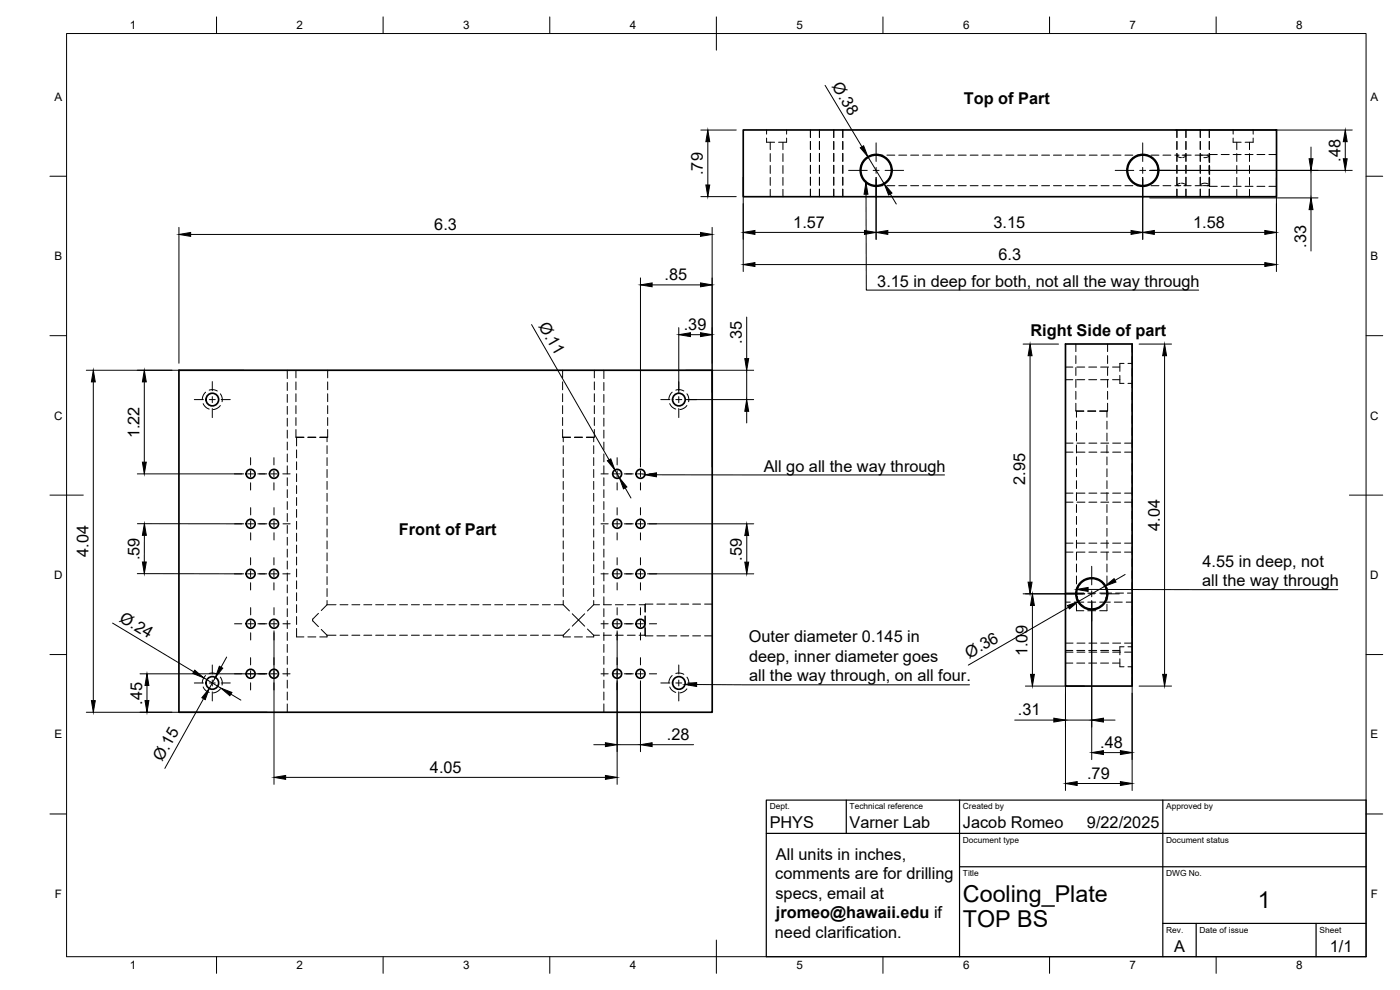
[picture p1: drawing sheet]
<svg xmlns="http://www.w3.org/2000/svg" width="420mm" height="297mm" viewBox="0 0 420 297" stroke-linecap="round" stroke-linejoin="round" font-family="sans-serif">
<!-- layer: Visible -->
<g fill="none" stroke="#000" stroke-width=".51">
<path d="M223.1 39h160v20h-160zM53.7 111.1h160v102.6h-160zM319.8 103.2h20v102.7h-20zM323.1 177.9v.5M323.2 179.1a4.6 4.6 0 0 1 4.4-5.5 4.6 4.6 0 0 1 4.5 5.5M323.2 179.1l.1 .4zM323.3 179.5a4.6 4.6 0 0 0 4.3 3.2 4.6 4.6 0 0 0 4.4-3.2M332.1 179.1l-.1 .4zM332.2 177.9v.5"/>
<circle cx="262.9" cy="51.1" r="4.8"/>
<circle cx="262.9" cy="51.1" r="4.6"/>
<circle cx="343" cy="51.1" r="4.8"/>
<circle cx="343" cy="51.1" r="4.6"/>
<circle cx="63.7" cy="119.9" r="1.89"/>
<circle cx="203.7" cy="119.9" r="1.89"/>
<circle cx="75.2" cy="142.2" r="1.34"/>
<circle cx="75.2" cy="157.2" r="1.34"/>
<circle cx="82.2" cy="142.2" r="1.34"/>
<circle cx="82.2" cy="157.2" r="1.34"/>
<circle cx="185.2" cy="142.2" r="1.34"/>
<circle cx="185.2" cy="157.2" r="1.34"/>
<circle cx="192.2" cy="157.2" r="1.34"/>
<circle cx="192.2" cy="142.2" r="1.34"/>
<circle cx="75.2" cy="172.2" r="1.34"/>
<circle cx="82.2" cy="172.2" r="1.34"/>
<circle cx="185.2" cy="172.2" r="1.34"/>
<circle cx="192.2" cy="172.2" r="1.34"/>
<circle cx="327.6" cy="178.2" r="4.8"/>
<circle cx="75.2" cy="187.2" r="1.34"/>
<circle cx="82.2" cy="187.2" r="1.34"/>
<circle cx="185.2" cy="187.2" r="1.34"/>
<circle cx="192.2" cy="187.2" r="1.34"/>
<circle cx="63.7" cy="204.9" r="1.89"/>
<circle cx="75.2" cy="202.2" r="1.34"/>
<circle cx="82.2" cy="202.2" r="1.34"/>
<circle cx="185.2" cy="202.2" r="1.34"/>
<circle cx="192.2" cy="202.2" r="1.34"/>
<circle cx="203.7" cy="204.9" r="1.89"/>
</g>
<!-- layer: Hidden -->
<g fill="none" stroke="#000" stroke-width=".3">
<path d="M230.1 39v1.2M236.1 39v1.2M243.2 39v2.3M245.9 39v2.3M250.2 39v2.3M252.9 39v2.3M353.2 39v2.3M355.9 39v2.3M360.2 39v2.3M362.9 39v2.3M370.1 39v1.2M376.1 39v1.2"/>
<path d="M230.1 41.4v1.3h2.4M231.2 42.7v2.2M231.2 46.1v2.4M231.2 49.7v2.3M231.2 53.2v2.4M231.2 56.8v2.2M235 42.7v2.2M235 46.1v2.4M235 49.7v2.3M235 53.2v2.4M235 56.8v2.2M236.1 41.4v1.3h-2.4"/>
<path d="M243.2 42.4v2.4M243.2 46v2.4M243.2 49.6v2.4M243.2 53.2v2.4M243.2 56.8v2.2M245.9 42.4v2.4M245.9 46v2.4M245.9 49.6v2.4M245.9 53.2v2.4M245.9 56.8v2.2M250.2 42.4v2.4M250.2 46v2.4"/>
<path d="M250.2 49.6v2.4M250.2 53.2v2.4M250.2 56.8v2.2M252.9 42.4v2.4M252.9 46v2.4M252.9 49.6v2.4M252.9 53.2v2.4M252.9 56.8v2.2M263.2 46.6h.1M263.2 55.7h1.8M263.2 46.6h1.8M266.2 46.6h2.3"/>
<path d="M266.2 55.7h2.3M269.7 46.6h2.4M269.7 55.7h2.4M273.3 46.6h2.4M273.3 55.7h2.4M276.9 46.6h2.4M276.9 55.7h2.4M280.5 46.6h2.3M280.5 55.7h2.3M284 46.6h2.4M284 55.7h2.4M287.6 46.6h2.4"/>
<path d="M287.6 55.7h2.4M291.2 46.6h2.3M291.2 55.7h2.3M294.7 46.6h2.4M294.7 55.7h2.4M298.3 46.6h2.4M298.3 55.7h2.4M301.9 46.6h2.4M301.9 55.7h2.4M305.5 46.6h2.3M305.5 55.7h2.3M309 46.6h2.4"/>
<path d="M309 55.7h2.4M312.6 46.6h2.4M312.6 55.7h2.4M316.2 46.6h2.4M316.2 55.7h2.4M319.7 46.6h2.4M319.7 55.7h2.4M323.3 46.6h2.4M323.3 55.7h2.4M326.9 46.6h2.4M326.9 55.7h2.4M330.5 46.6h2.3"/>
<path d="M330.5 55.7h2.3M334 46.6h2.4M334 55.7h2.4M337.6 46.6h2.4M337.6 55.7h2.4M341.2 46.6h3M341.2 55.7h3M345.4 46.6h2.4M345.4 55.7h2.4M349 46.6h2.4M349 55.7h2.4M352.6 46.6h1.3"/>
<path d="M352.6 55.7h1.3M353.2 42.4v2.4M353.2 46v2.4M353.2 49.6v2.4M353.2 53.2v2.4M353.2 56.8v2.2M353.6 46.6l-.4 .1 .2 .2 1.2 .4M354.2 55l-1 .6 1.2 .1M354.6 55l1.3 .5-.3 .2M354.8 46.6l1.1 .1-1 .6M355.3 46.6h2.2M355.3 55.7h2.2"/>
<path d="M355.9 42.4v2.4M355.9 46v2.4M355.9 49.6v2.4M355.9 53.2v2.4M355.9 56.8v2.2M358.7 46.6h2.2M358.7 55.7h2.2M360.2 42.4v2.4M360.2 46v2.4M360.2 49.6v2.4M360.2 53.2v2.4M360.2 56.8v2.2"/>
<path d="M362.3 46.6h.6M362.3 55.7h.6M362.5 46.6h-2l-.3 .2M362.6 55.2l-1.2-.2-1.1 .4M362.9 46.7l-.6 .5-1 .1M362.9 55.6l-1.8 .1M362.9 55.5v.1M362.9 46.6v2.2M362.9 49.9v2.4M362.9 53.5v2.2M362.9 55.7l.1 .2M362.9 42.4v2.4"/>
<path d="M362.9 46v2.4M362.9 49.6v2.4M362.9 53.2v2.4M362.9 56.8v2.2M363 46.4v2.4M363 49.9v2.4M363 53.5v2.4M363 46.4l-.1 .2M363 46.4h2.3M363 55.9h2.3M366.5 46.4h2.4M366.5 55.9h2.4"/>
<path d="M370.1 41.4v1.3h2.4M370.1 46.4h2.4M370.1 55.9h2.4M371.2 42.7v2.2M371.2 46.1v2.4M371.2 49.7v2.3M371.2 53.2v2.4M371.2 56.8v2.2M373.7 46.4h2.3M373.7 55.9h2.3M375 42.7v2.2M375 46.1v2.4"/>
<path d="M375 49.7v2.3M375 53.2v2.4M375 56.8v2.2M376.1 41.4v1.3h-2.4M377.2 46.4h2.4M377.2 55.9h2.4M380.8 46.4h2.3M380.8 55.9h2.3M61.7 117.7l-.6 .8-.4 1.4M62.8 117.1l1.2-.2 1.2 .4M66.1 118.2l.6 1.2-.1 1.1M86.2 111.1v2.5"/>
<path d="M86.2 114.8v2.4M86.2 118.3v2.4M88.8 111.1v2.3M88.8 114.6v2.4M88.8 118.1v2.4M98.3 111.1v2.3M98.3 114.6v2.4M98.3 118.1v2.4M168.8 111.1v2.3M168.8 114.6v2.4M168.8 118.1v2.4M178.4 111.1v2.3"/>
<path d="M178.4 114.6v2.4M178.4 118.1v2.4M181.2 111.1v2.5M181.2 114.8v2.4M181.2 118.3v2.4M201.7 117.7l-.8 1.2-.2 1M202.8 117.1l1.2-.2 1.2 .4M206.2 118.2l.5 1.2v1.1M319.8 110.1h2.2M319.8 113.9h2.2M322.9 103.2v2.3M322.9 106.7v2.4"/>
<path d="M322.9 110.3v2.4M322.9 113.8v2.4M322.9 117.4v2.4M323.2 110.1h2.3M323.2 113.9h2.3M326.7 110.1h2.4M326.7 113.9h2.4M330.3 110.1h2.4M330.3 113.9h2.4M332.4 103.2v2.3M332.4 106.7v2.4M332.4 110.3v2.4"/>
<path d="M332.4 113.8v2.4M332.4 117.4v2.4M333.9 110.1h2.2M333.9 113.9h2.2M336.1 112.6v2.4h1.2M337.3 109h-1.2v2.4M338.5 109h1.3M338.5 115h1.3M339.8 103.2v2.5M339.8 106.9v2.4M339.8 110.5v2.3M339.8 114.1v2.3"/>
<path d="M339.8 117.6v2.4M61 121.1l.7 1 1.1 .6M66.1 121.7l-.8 .7-1.3 .5M86.2 121.9v2.4M86.2 125.5v2.4M86.2 129.1v2.4M86.2 132.6v2.4M86.2 136.2v2.4M86.2 139.8v2.4M88.8 131.2h2.4M88.8 131.2l.2 .1M88.8 121.7v2.4"/>
<path d="M88.8 125.3v2.4M88.8 128.9v2.3M89 131.3h2.2M89 131.3v2.5M89 135v2.4M89 138.6v2.3M92.4 131.3h2.4M92.4 131.2h2.4M96 131.3h2.1M96 131.2h2.3M98.1 131.3v1.3M98.1 133.7v2.4"/>
<path d="M98.1 137.3v2.4M98.3 131.2l-.2 .1M98.3 121.7v2.4M98.3 125.3v2.4M98.3 128.9v2.3M168.8 131.2h2.4M168.8 131.2l.2 .1M168.8 121.7v2.4M168.8 125.3v2.4M168.8 128.9v2.3M169 131.3h2.2M169 131.3v1.3"/>
<path d="M169 133.7v2.4M169 137.3v2.4M172.4 131.3h2.4M172.4 131.2h2.4M176 131.3h2.2M176 131.2h2.4M178.2 131.3v1.3M178.2 133.7v2.4M178.2 137.3v2.4M178.4 131.2l-.2 .1M178.4 121.7v2.4M178.4 125.3v2.4"/>
<path d="M178.4 128.9v2.3M181.2 121.9v2.4M181.2 125.5v2.4M181.2 129.1v2.4M181.2 132.6v2.4M181.2 136.2v2.4M181.2 139.8v2.4M201 121.1l.7 1 1.1 .6M206.1 121.7l-.7 .7-1.4 .5M319.8 133h2.2M319.8 135.7h2.2M322.9 123.3h2.4"/>
<path d="M322.9 123.3l.2 .1M322.9 121v2.3M323.1 123.4h2.2M323.1 123.4v1.8M323.1 126.4v2.3M323.1 129.9v2.4M323.1 133.5v2.4M323.1 137.1v2.4M323.2 133h2.4M323.2 135.7h2.4M326.5 123.4h2.3M326.5 123.3h2.3"/>
<path d="M326.8 133h2.4M326.8 135.7h2.4M330 123.4h2.2M330 123.3h2.4M330.4 133h2.3M330.4 135.7h2.3M332.2 123.4v1.8M332.2 126.4v2.3M332.2 129.9v2.4M332.2 133.5v2.4M332.2 137.1v2.4M332.4 123.3l-.2 .1"/>
<path d="M332.4 121v2.3M333.9 133h2.4M333.9 135.7h2.4M337.5 133h2.3M337.5 135.7h2.3M339.8 121.2v2.4M339.8 124.8v2.4M339.8 128.3v2.4M339.8 131.9v2.4M339.8 135.5v2.4M339.8 139.1v2.3M86.2 143.3v2.4"/>
<path d="M86.2 146.9v2.4M86.2 150.5v2.4M86.2 154.1v2.3M86.2 157.6v2.4M89 142.1v2.4M89 145.7v2.4M89 149.3v2.4M89 152.9v2.3M89 156.4v2.4M89 160v2.4M98.1 140.9v2.4M98.1 144.4v2.4"/>
<path d="M98.1 148v2.4M98.1 151.6v2.4M98.1 155.2v2.4M98.1 158.7v2.4M169 140.9v2.4M169 144.4v2.4M169 148v2.4M169 151.6v2.4M169 155.2v2.4M169 158.7v2.4M178.2 140.9v2.4M178.2 144.4v2.4"/>
<path d="M178.2 148v2.4M178.2 151.6v2.4M178.2 155.2v2.4M178.2 158.7v2.4M181.2 143.3v2.4M181.2 146.9v2.4M181.2 150.5v2.4M181.2 154.1v2.3M181.2 157.6v2.4M319.8 150.7h2.2M319.8 148h2.2M323.1 140.7v2.3"/>
<path d="M323.1 144.2v2.4M323.1 147.8v2.4M323.1 151.4v2.4M323.1 154.9v2.4M323.1 158.5v2.4M323.2 150.7h2.4M323.2 148h2.4M326.8 150.7h2.4M326.8 148h2.4M330.4 150.7h2.3M330.4 148h2.3M332.2 140.7v2.3"/>
<path d="M332.2 144.2v2.4M332.2 147.8v2.4M332.2 151.4v2.4M332.2 154.9v2.4M332.2 158.5v2.4M333.9 150.7h2.4M333.9 148h2.4M337.5 150.7h2.3M337.5 148h2.3M339.8 142.6v2.4M339.8 146.2v2.4M339.8 149.8v2.4"/>
<path d="M339.8 153.3v2.4M339.8 156.9v2.4M86.2 161.2v2.4M86.2 164.8v2.4M86.2 168.3v2.4M86.2 171.9v2.4M86.2 175.5v2.4M86.2 179.1v2.3M89 163.6v2.4M89 167.1v2.4M89 170.7v2.4M89 174.3v2.4"/>
<path d="M89 177.8v2.4M98.1 162.3v2.4M98.1 165.9v2.4M98.1 169.4v2.4M98.1 173v2.4M98.1 176.6v2.4M169 162.3v2.4M169 165.9v2.4M169 169.4v2.4M169 173v2.4M169 176.6v2.4M178.2 162.3v2.4"/>
<path d="M178.2 165.9v2.4M178.2 169.4v2.4M178.2 173v2.4M178.2 176.6v2.4M181.2 161.2v2.4M181.2 164.8v2.4M181.2 168.3v2.4M181.2 171.9v2.4M181.2 175.5v2.4M181.2 179.1v2.3M319.8 178h5.5M319.8 163h2.2"/>
<path d="M319.8 165.7h2.2M323.1 162.1v2.4M323.1 165.7v2.3M323.1 169.2v2.4M323.1 172.8v2.4M323.1 176.4v3.7M323.2 163h2.4M323.2 165.7h2.4M326.5 178h2.3M326.8 163h2.4M326.8 165.7h2.4M330 178h3.6"/>
<path d="M330.4 163h2.3M330.4 165.7h2.3M332.2 162.1v2.4M332.2 165.7v2.3M332.2 169.2v2.4M332.2 172.8v2.4M332.2 176.4v3.7M333.9 163h2.4M333.9 165.7h2.4M334.8 178h2.4M337.5 163h2.3M337.5 165.7h2.3"/>
<path d="M338.4 178h1.4M339.8 160.5v2.4M339.8 164.1v2.3M339.8 167.6v2.4M339.8 171.2v2.4M339.8 174.8v2.4M339.8 178.4v2.3M86.2 182.6v2.4M86.2 186.2v2.4M86.2 189.8v2.4M86.2 193.3v2.4M86.2 196.9v2.4"/>
<path d="M89 188.6v2.5h2.2M89 181.4v2.4M89 185v2.4M92.4 191.1h2.4M95.6 184l-1.8 1.8v.5l1.8 1.7M96.4 188.9l1.7 1.7M98.1 190.6v.5h-2.1M98.1 181.4l-1.7 1.8M98.1 180.2v1.2M98.1 181.4h2.7M98.1 190.6h2.7M102 181.4h2.4"/>
<path d="M102 190.6h2.4M105.6 181.4h2.4M105.6 190.6h2.4M109.2 181.4h2.4M109.2 190.6h2.4M112.8 181.4h2.3M112.8 190.6h2.3M116.3 181.4h2.4M116.3 190.6h2.4M119.9 181.4h2.4M119.9 190.6h2.4M123.5 181.4h2.4"/>
<path d="M123.5 190.6h2.4M127 181.4h2.4M127 190.6h2.4M130.6 181.4h2.4M130.6 190.6h2.4M134.2 181.4h2.4M134.2 190.6h2.4M137.8 181.4h2.3M137.8 190.6h2.3M141.3 181.4h2.4M141.3 190.6h2.4M144.9 181.4h2.4"/>
<path d="M144.9 190.6h2.4M148.5 181.4h2.4M148.5 190.6h2.4M152 181.4h2.4M152 190.6h2.4M155.6 181.4h2.4M155.6 190.6h2.4M159.2 181.4h2.4M159.2 190.6h2.4M162.8 181.4h2.3M162.8 190.6h2.3M166.3 181.4h2.7"/>
<path d="M166.3 190.6h2.7M169 181.4l1.9 1.9M169 190.6v.5h2.2M169 180.2v1.2M170.9 188.7l-1.9 1.9M171.7 184.2l1.9 1.8M172.4 191.1h2.4M173.6 186l1.9 1.9M173.6 186l-1.9 1.9M175.5 184.2l-1.9 1.8M176.3 188.7l1.9 1.9M178.2 181.4l-1.9 1.9"/>
<path d="M178.2 190.6v.5h-2.2M178.2 180.2v1.2M178.2 181.4h1.7M178.2 190.6h1.7M181.1 181.4h2.4M181.1 190.6h2.4M181.2 182.6v2.4M181.2 186.2v2.4M181.2 189.8v2.4M181.2 193.3v2.4M181.2 196.9v2.4M184.7 181.4h2.3"/>
<path d="M184.7 190.6h2.3M188.3 181.4h2.3M188.3 190.6h2.3M191.8 181.4h1.7M191.8 190.6h1.7M193.5 181.4v2.2M193.5 184.8v2.2M193.5 187.4v3.2M193.5 190.6l.2 .2M193.7 181.3v2.3M193.7 184.8v2.4M193.7 188.4v2.4"/>
<path d="M193.7 181.3l-.2 .1M193.7 181.3h2.3M193.7 190.8h2.3M197.1 181.3h2.4M197.1 190.8h2.4M200.7 181.3h2.4M200.7 190.8h2.4M204.3 181.3h2.4M204.3 190.8h2.4M207.9 181.3h2.3M207.9 190.8h2.3M211.5 181.3h2.2"/>
<path d="M211.5 190.8h2.2M319.8 180.7h1.4M319.8 195.2h2.2M319.8 199h2.2M319.8 193h2.2M319.8 195.7h2.2M322.4 180.7h2.9M323.1 181.3v1.9h2.2M323.2 195.2h2.3M323.2 199h2.3M323.2 193h2.4M323.2 195.7h2.4"/>
<path d="M326.5 183.2h2.3M326.5 180.7h2.3M326.7 195.2h2.4M326.7 199h2.4M326.8 193h2.4M326.8 195.7h2.4M330 180.7h3.2M330.3 195.2h2.4M330.3 199h2.4M330.4 193h2.3M330.4 195.7h2.3M332.2 181.3v1.9h-2.2"/>
<path d="M333.9 195.2h2.2M333.9 199h2.2M333.9 193h2.4M333.9 195.7h2.4M334.4 180.7h2.4M336.1 197.7v2.4h1.2M337.3 194.1h-1.2v2.4M337.5 193h2.3M337.5 195.7h2.3M338 180.7h1.8M338.5 194.1h1.3M339.8 181.9v2.4"/>
<path d="M339.8 185.5v2.4M339.8 189.1v2.4M339.8 192.6v2.4M339.8 196.2v2.4M339.8 199.8v2.4M61 206.1l.7 1 1.1 .7M61.7 202.7l-.6 .8-.4 1.4M62.8 202.1l1.2-.2 1.2 .4M66.1 203.2l.6 1.2-.1 1.2M66.1 206.7l-.8 .7-1.3 .5M86.2 200.5v2.4M86.2 204.1v2.3"/>
<path d="M86.2 207.6v2.4M86.2 211.2v2.5M181.2 200.5v2.4M181.2 204.1v2.3M181.2 207.6v2.4M181.2 211.2v2.5M201 206.1l.7 1 1.1 .7M201.7 202.7l-.6 .8-.4 1.4M202.8 202.1l1.2-.2 1.2 .4M206.1 206.7l-.7 .7-1.4 .5M206.2 203.2l.5 1.2v1.2M338.5 200.1h1.3"/>
<path d="M339.8 203.4v2.5"/>
</g>
<!-- layer: BORDER -->
<g fill="none" stroke="#000" stroke-width=".3">
<path d="M20 10.1h390v276.9h-390zM65 5.1v5M115 5.1v5M165 5.1v5M215 5.1v10M265 5.1v5M315 5.1v5M365 5.1v5M15 52.9h5M410 52.9h5M15 100.7h5M410 100.7h5"/>
<path d="M15 148.6h10M405 148.6h10M15 196.4h5M410 196.4h5M15 244.2h5M410 244.2h5M65 287v5M115 287v5M165 287v5M215 282.1v9.9M265 287v5M315 287v5"/>
<path d="M365 287v5"/>
</g>
<!-- layer: TITLEBLOCK -->
<path d="M230 240.1h180v46.9h-180zM230 250h180M254 240.1v9.9M288 240.1v46.9M349 240.1v46.9M288 260.1h122M349 277.1h61M359 277.1v9.9M395 277.1v9.9" fill="none" stroke="#000" stroke-width=".36"/>
<!-- layer: Smart Centers -->
<g fill="none" stroke="#000" stroke-width=".3">
<path d="M254.7 51.1h5.6M262 51.1h1.8M262.9 42.9v5.6M262.9 50.2v1.8M262.9 53.8v5.6M265.6 51.1h5.6M334.7 51.1h5.6M342.1 51.1h1.7M342.9 42.9v5.6M342.9 50.2v1.8M342.9 53.8v5.6M345.6 51.1h5.6"/>
<path d="M58.3 119.9h2.7M62.8 119.9h1.8M63.7 114.5v2.7M63.7 119v1.8M66.4 119.9h2.7M198.3 119.9h2.7M202.8 119.9h1.8M203.7 114.5v2.7M203.7 119v1.8M206.4 119.9h2.7M63.7 122.6v2.7M75.2 137.3v2.2"/>
<path d="M82.2 137.3v2.2M185.2 137.3v2.2M192.2 137.3v2.2M203.7 122.6v2.7M70.4 142.2h2.1M70.4 157.2h2.2M74.3 142.2h1.8M74.3 157.2h1.8M75.2 141.3v1.8M75.2 144.9v2.1M75.2 152.3v2.2M75.2 156.3v1.8"/>
<path d="M75.2 159.9v2.1M77.4 142.2h2.7M77.4 157.2h2.7M81.3 142.2h1.8M81.3 157.2h1.8M82.2 141.3v1.8M82.2 144.9v2.1M82.2 152.3v2.2M82.2 156.3v1.8M82.2 159.9v2.1M84.9 142.2h2.2M84.9 157.2h2.2"/>
<path d="M180.4 157.2h2.1M180.4 142.2h2.1M184.3 157.2h1.8M184.3 142.2h1.8M185.2 141.3v1.8M185.2 144.9v2.1M185.2 152.3v2.2M185.2 156.3v1.8M185.2 159.9v2.1M187.3 157.2h2.8M187.3 142.2h2.8M191.3 157.2h1.8"/>
<path d="M191.3 142.2h1.8M192.2 141.3v1.8M192.2 144.9v2.1M192.2 152.3v2.2M192.2 156.3v1.8M192.2 159.9v2.1M194.9 157.2h2.2M194.9 142.2h2.2M70.4 172.2h2.1M74.3 172.2h1.8M75.2 167.3v2.2M75.2 171.3v1.8"/>
<path d="M75.2 174.8v2.2M77.4 172.2h2.7M81.3 172.2h1.8M82.2 167.3v2.2M82.2 171.3v1.8M82.2 174.8v2.2M84.9 172.2h2.2M180.4 172.2h2.1M184.3 172.2h1.8M185.2 167.3v2.2M185.2 171.3v1.8M185.2 174.8v2.2"/>
<path d="M187.3 172.2h2.8M191.3 172.2h1.8M192.2 167.3v2.2M192.2 171.3v1.8M192.2 174.8v2.2M194.9 172.2h2.2M319.4 178.2h5.6M326.7 178.2h1.8M327.6 169.9v5.6M327.6 177.3v1.8M330.3 178.2h5.6M63.7 199.5v2.7"/>
<path d="M70.4 187.2h2.2M74.3 187.2h1.8M75.2 197.3v2.2M75.2 182.3v2.2M75.2 186.3v1.8M75.2 189.9v2.1M77.4 187.2h2.7M81.3 187.2h1.8M82.2 197.3v2.2M82.2 182.3v2.2M82.2 186.3v1.8M82.2 189.9v2.1"/>
<path d="M84.9 187.2h2.2M180.4 187.2h2.1M184.3 187.2h1.8M185.2 182.3v2.2M185.2 186.3v1.8M185.2 189.9v2.1M185.2 197.3v2.2M187.3 187.2h2.8M191.3 187.2h1.8M192.2 182.3v2.2M192.2 186.3v1.8M192.2 189.9v2.1"/>
<path d="M192.2 197.3v2.2M194.9 187.2h2.2M203.7 199.5v2.7M327.6 180.8v5.6M58.3 204.9h2.7M62.8 204.9h1.8M63.7 204v1.8M63.7 207.6v2.7M66.4 204.9h2.7M70.4 202.2h2.1M74.3 202.2h1.8M75.2 201.3v1.8"/>
<path d="M75.2 204.9v2.1M77.4 202.2h2.7M81.3 202.2h1.8M82.2 201.3v1.8M82.2 204.9v2.1M84.9 202.2h2.2M180.4 202.2h2.1M184.3 202.2h1.8M185.2 201.3v1.8M185.2 204.9v2.1M187.3 202.2h2.8M191.3 202.2h1.8"/>
<path d="M192.2 201.3v1.8M192.2 204.9v2.1M194.9 202.2h2.2M198.3 204.9h2.7M202.8 204.9h1.8M203.7 204v1.8M203.7 207.6v2.7M206.4 204.9h2.7"/>
</g>
<!-- layer: FD_Dimensions -->
<g fill="none" stroke="#000" stroke-width=".3">
<path d="M210.3 39h10.7M247.6 25.6l11.1 18.4M352.7 39h53.1M210.3 59h10.7M212.4 42.5v13M223.1 53.2v28.3M260.5 47l4.9 8.2M262.9 53.2v18.6M267.2 58.2l1.8 3M342.9 53.2v18.6M345 51.1h60.8M345 59.4h50.5"/>
<path d="M383.1 53.2v28.3M393.4 44.1v3.5M393.4 51.1v8.3M403.7 42.5v5.1M53.7 68.2v40.8M57.2 70.3h153M213.7 68.2v71.9M226.6 69.7h32.8M226.6 79.4h153M266.4 69.7h73M346.4 69.7h33.2M393.4 62.9v12.4"/>
<path d="M159.5 97.4l23.3 40.6M192.2 83.4v56.7M195.7 85.5h14.5M203.7 98.3v19.5M224.1 95.1v12.5M25.9 111.1h47.2M28 114.6v95.6M43.3 114.6v24.1M205.8 111.1h20.4M205.8 119.9h20.4M207.2 100.4h3M224.1 111.1v8.8"/>
<path d="M307 103.2h10.7M309.1 106.7v68M341.9 103.2h9.7M349.5 106.7v95.6M224.1 123.4v3.5M41.2 142.2h31.9M41.2 157.1l31.9 .1M184.5 141l1.4 2.3M187.6 146.4l1.8 3M194.3 157.2h31.9M41.2 172.1l31.9 .1M43.3 160.6v8"/>
<path d="M194.3 172.2h31.9M224.1 160.7v8M307 178.2h18.5M323.2 179.1l.7 1.6 1.2 1.3M331.6 175.9l-7.9 4.6M337.7 172.4l-3.1 1.7M33.8 187l24.3 14.6M68 197.1l-1.7 3.1M82.2 189.3v46M185.2 189.3v46M309.8 181.7v20.6M319.8 180.1v57.1"/>
<path d="M320.7 182.2l-30.1 17.4M327.6 180.3v47.6M339.8 180.1v57.1M25.9 213.7h54.2M42 202.2h38.1M44.1 205.7v4.5M61.1 209.6l-11.6 21M61.2 203.4l5.1 3.1M64.6 203.2l-1.8 3.4M69.3 208.3l3 1.8M192.2 204.3v21.2M304.5 216.1h11.8"/>
<path d="M307.7 205.9h17.8M319.8 216.1h7.8M331.2 216.1h3.4M341.9 205.9h9.7M85.7 233.2h96M178.2 223.4h3.5M185.2 223.4h7M195.7 223.4h12.5M323.3 235.1h13M331.2 225.8h5.1"/>
</g>
<g fill="#000" stroke="#000" stroke-width=".3">
<path d="M212.4 39l.6 3.5h-1.2zM211.8 55.5h1.2l-.6 3.5zM258.2 44.4l1-.7 1.3 3.3zM265.4 55.2l2.3 2.7-1 .6zM392.9 47.6h1.1l-.6 3.5zM403.1 47.6h1.2l-.6 3.5zM403.7 39l.6 3.5h-1.2zM53.7 70.3l3.5-.5v1.1zM210.2 69.8l3.5 .5-3.5 .6zM223.1 79.4l3.5-.6v1.2zM223.1 69.7l3.5-.5v1.1zM259.4 69.2l3.5 .5-3.5 .6z"/>
<path d="M262.9 69.7l3.5-.5v1.1zM339.4 69.2l3.5 .5-3.5 .6zM342.9 69.7l3.5-.5v1.1zM379.6 78.8l3.5 .6-3.5 .6zM379.6 69.2l3.5 .5-3.5 .6zM393.4 59.4l.6 3.5h-1.1zM192.2 85.5l3.5-.6v1.1zM203.7 100.4l3.5-.6v1.2zM210.2 84.9l3.5 .6-3.5 .5zM210.2 99.8l3.5 .6-3.5 .6zM28 111.1l.6 3.5h-1.2zM43.3 111.1l.6 3.5h-1.2z"/>
<path d="M223.5 107.6h1.2l-.6 3.5zM309.1 103.2l.6 3.5h-1.2zM349.5 103.2l.6 3.5h-1.2zM42.7 138.7h1.2l-.6 3.5zM182.3 138.2l1-.5 1.2 3.3zM224.1 119.9l.6 3.5h-1.2zM185.9 143.3l2.2 2.8-1 .6zM43.3 157.1l.6 3.5h-1.2zM42.7 168.6h1.2l-.6 3.5zM224.1 157.2l.6 3.5h-1.2zM223.5 168.7h1.2l-.6 3.5zM308.5 174.7h1.2l-.6 3.5z"/>
<path d="M331.6 175.9l2.7-2.3 .6 1zM65.8 199.9l1 .6-2.2 2.7zM309.8 178.2l.6 3.5h-1.1zM320.4 181.7l3.3-1.2-2.7 2.2zM27.4 210.2h1.2l-.6 3.5zM44.1 202.2l.6 3.5h-1.2zM43.5 210.2h1.2l-.6 3.5zM58.4 201.1l2.8 2.3-3.4-1.3zM62.8 206.6l-1.2 3.3-1-.6zM66.3 206.5l3.3 1.3-.6 1zM309.3 202.3h1.1l-.6 3.6zM316.3 215.5l3.5 .6-3.5 .5z"/>
<path d="M327.6 216.1l3.6-.6v1.1zM348.9 202.3h1.2l-.6 3.6zM82.2 233.2l3.5-.5v1.1zM181.7 232.7l3.5 .5-3.5 .6zM181.7 222.8l3.5 .6-3.5 .6zM192.2 223.4l3.5-.6v1.2zM319.8 235.1l3.5-.6v1.2zM327.6 225.8l3.6-.6v1.2zM336.3 234.5l3.5 .6-3.5 .6zM336.3 225.2l3.5 .6-3.5 .6z"/>
</g>
<!-- layer: Leaders -->
<path d="M259.9 54.8l.6 3.5h-1.2zM193.5 142.5l3.5-.6v1.2zM323.1 176.9l3.5-.6v1.1zM205.5 205.4l3.6-.6v1.2z" fill="#000" stroke="#000" stroke-width=".3"/>
<path d="M259.9 58.3l.1 28.7h99.7M197 142.5h86.5M326.6 176.9h74.9M209.1 205.4l81.9 .1" fill="none" stroke="#000" stroke-width=".3"/>
<g font-size="7">
<text x="289" y="270.6">Cooling_Plate</text>
<text x="377.5" y="272.3">1</text>
<text x="289" y="278.1">TOP BS</text>
</g>
<g font-size="4.9">
<text x="249.6" y="25.9" transform="rotate(59 249.6 25.9)">Ø.38</text>
<text x="289.3" y="31.3">Top of Part</text>
<text x="211" y="52.5" transform="rotate(-90 211 52.5)">.79</text>
<text x="402.3" y="48.6" transform="rotate(-90 402.3 48.6)">.48</text>
<text x="130.3" y="68.9">6.3</text>
<text x="238.1" y="68.3">1.57</text>
<text x="298.2" y="68.3">3.15</text>
<text x="358.1" y="68.3">1.58</text>
<text x="299.7" y="77.9">6.3</text>
<text x="392" y="74.4" transform="rotate(-90 392 74.4)">.33</text>
<text x="199.4" y="84">.85</text>
<text x="263.3" y="86">3.15 in deep for both, not all the way through</text>
<text x="161.5" y="97.7" transform="rotate(60 161.5 97.7)">Ø.11</text>
<text x="205.2" y="98.9">.39</text>
<text x="309.3" y="100.9">Right Side of part</text>
<text x="222.6" y="103.1" transform="rotate(-90 222.6 103.1)">.35</text>
<text x="41.9" y="131.5" transform="rotate(-90 41.9 131.5)">1.22</text>
<text x="229.2" y="141.5">All go all the way through</text>
<text x="307.7" y="145.4" transform="rotate(-90 307.7 145.4)">2.95</text>
<text x="119.7" y="160.7">Front of Part</text>
<text x="348" y="159.2" transform="rotate(-90 348 159.2)">4.04</text>
<text x="26.6" y="167.1" transform="rotate(-90 26.6 167.1)">4.04</text>
<text x="41.8" y="168.1" transform="rotate(-90 41.8 168.1)">.59</text>
<text x="222.7" y="168.2" transform="rotate(-90 222.7 168.2)">.59</text>
<text x="360.9" y="170.1">4.55 in deep, not</text>
<text x="360.8" y="175.9">all the way through</text>
<text x="35.6" y="186.3" transform="rotate(31 35.6 186.3)">Ø.24</text>
<text x="224.7" y="192.7">Outer diameter 0.145 in</text>
<text x="290.9" y="197.6" transform="rotate(-30 290.9 197.6)">Ø.36</text>
<text x="308.4" y="196.9" transform="rotate(-90 308.4 196.9)">1.09</text>
<text x="224.8" y="198.6">deep, inner diameter goes</text>
<text x="224.8" y="204.4">all the way through, on all four.</text>
<text x="42.7" y="211.5" transform="rotate(-90 42.7 211.5)">.45</text>
<text x="305.5" y="214.6">.31</text>
<text x="200.2" y="222">.28</text>
<text x="330.2" y="224.4">.48</text>
<text x="48.7" y="228.8" transform="rotate(-61 48.7 228.8)">Ø.15</text>
<text x="129" y="231.8">4.05</text>
<text x="326.3" y="233.6">.79</text>
<text x="231" y="248.5">PHYS</text>
<text x="255" y="248.5">Varner Lab</text>
<text x="289" y="248.5">Jacob Romeo</text>
<text x="326.2" y="248.5">9/22/2025</text>
<text x="232.9" y="257.9">All units in inches,</text>
<text x="232.7" y="263.8">comments are for drilling</text>
<text x="232.7" y="269.6">specs, email at</text>
<text x="232.9" y="275.5">jromeo@hawaii.edu if</text>
<text x="232.6" y="281.4">need clarification.</text>
<text x="352.3" y="285.7">A</text>
<text x="399.1" y="285.7">1/1</text>
</g>
<g font-size="3.5">
<text x="39" y="8.8">1</text>
<text x="89" y="8.8">2</text>
<text x="139" y="8.8">3</text>
<text x="189" y="8.8">4</text>
<text x="239" y="8.8">5</text>
<text x="289" y="8.8">6</text>
<text x="339" y="8.8">7</text>
<text x="389" y="8.8">8</text>
<text x="16.3" y="30.2">A</text>
<text x="411.3" y="30.2">A</text>
<text x="16.3" y="78">B</text>
<text x="411.3" y="78">B</text>
<text x="16.2" y="125.9">C</text>
<text x="411.2" y="125.9">C</text>
<text x="16.2" y="173.7">D</text>
<text x="411.2" y="173.7">D</text>
<text x="16.3" y="221.6">E</text>
<text x="411.3" y="221.6">E</text>
<text x="16.4" y="269.4">F</text>
<text x="411.4" y="269.4">F</text>
<text x="39" y="290.8">1</text>
<text x="89" y="290.8">2</text>
<text x="139" y="290.8">3</text>
<text x="189" y="290.8">4</text>
<text x="239" y="290.8">5</text>
<text x="289" y="290.8">6</text>
<text x="339" y="290.8">7</text>
<text x="389" y="290.8">8</text>
</g>
<g font-size="2.5">
<text x="231" y="242.9">Dept.</text>
<text x="255" y="242.9">Technical reference</text>
<text x="289" y="242.9">Created by</text>
<text x="350" y="242.9">Approved by</text>
<text x="289" y="252.8">Document type</text>
<text x="350" y="252.8">Document status</text>
<text x="289" y="262.9">Title</text>
<text x="350" y="262.9">DWG No.</text>
<text x="350" y="279.9">Rev.</text>
<text x="360" y="279.9">Date of issue</text>
<text x="396" y="279.9">Sheet</text>
</g>
</svg>
